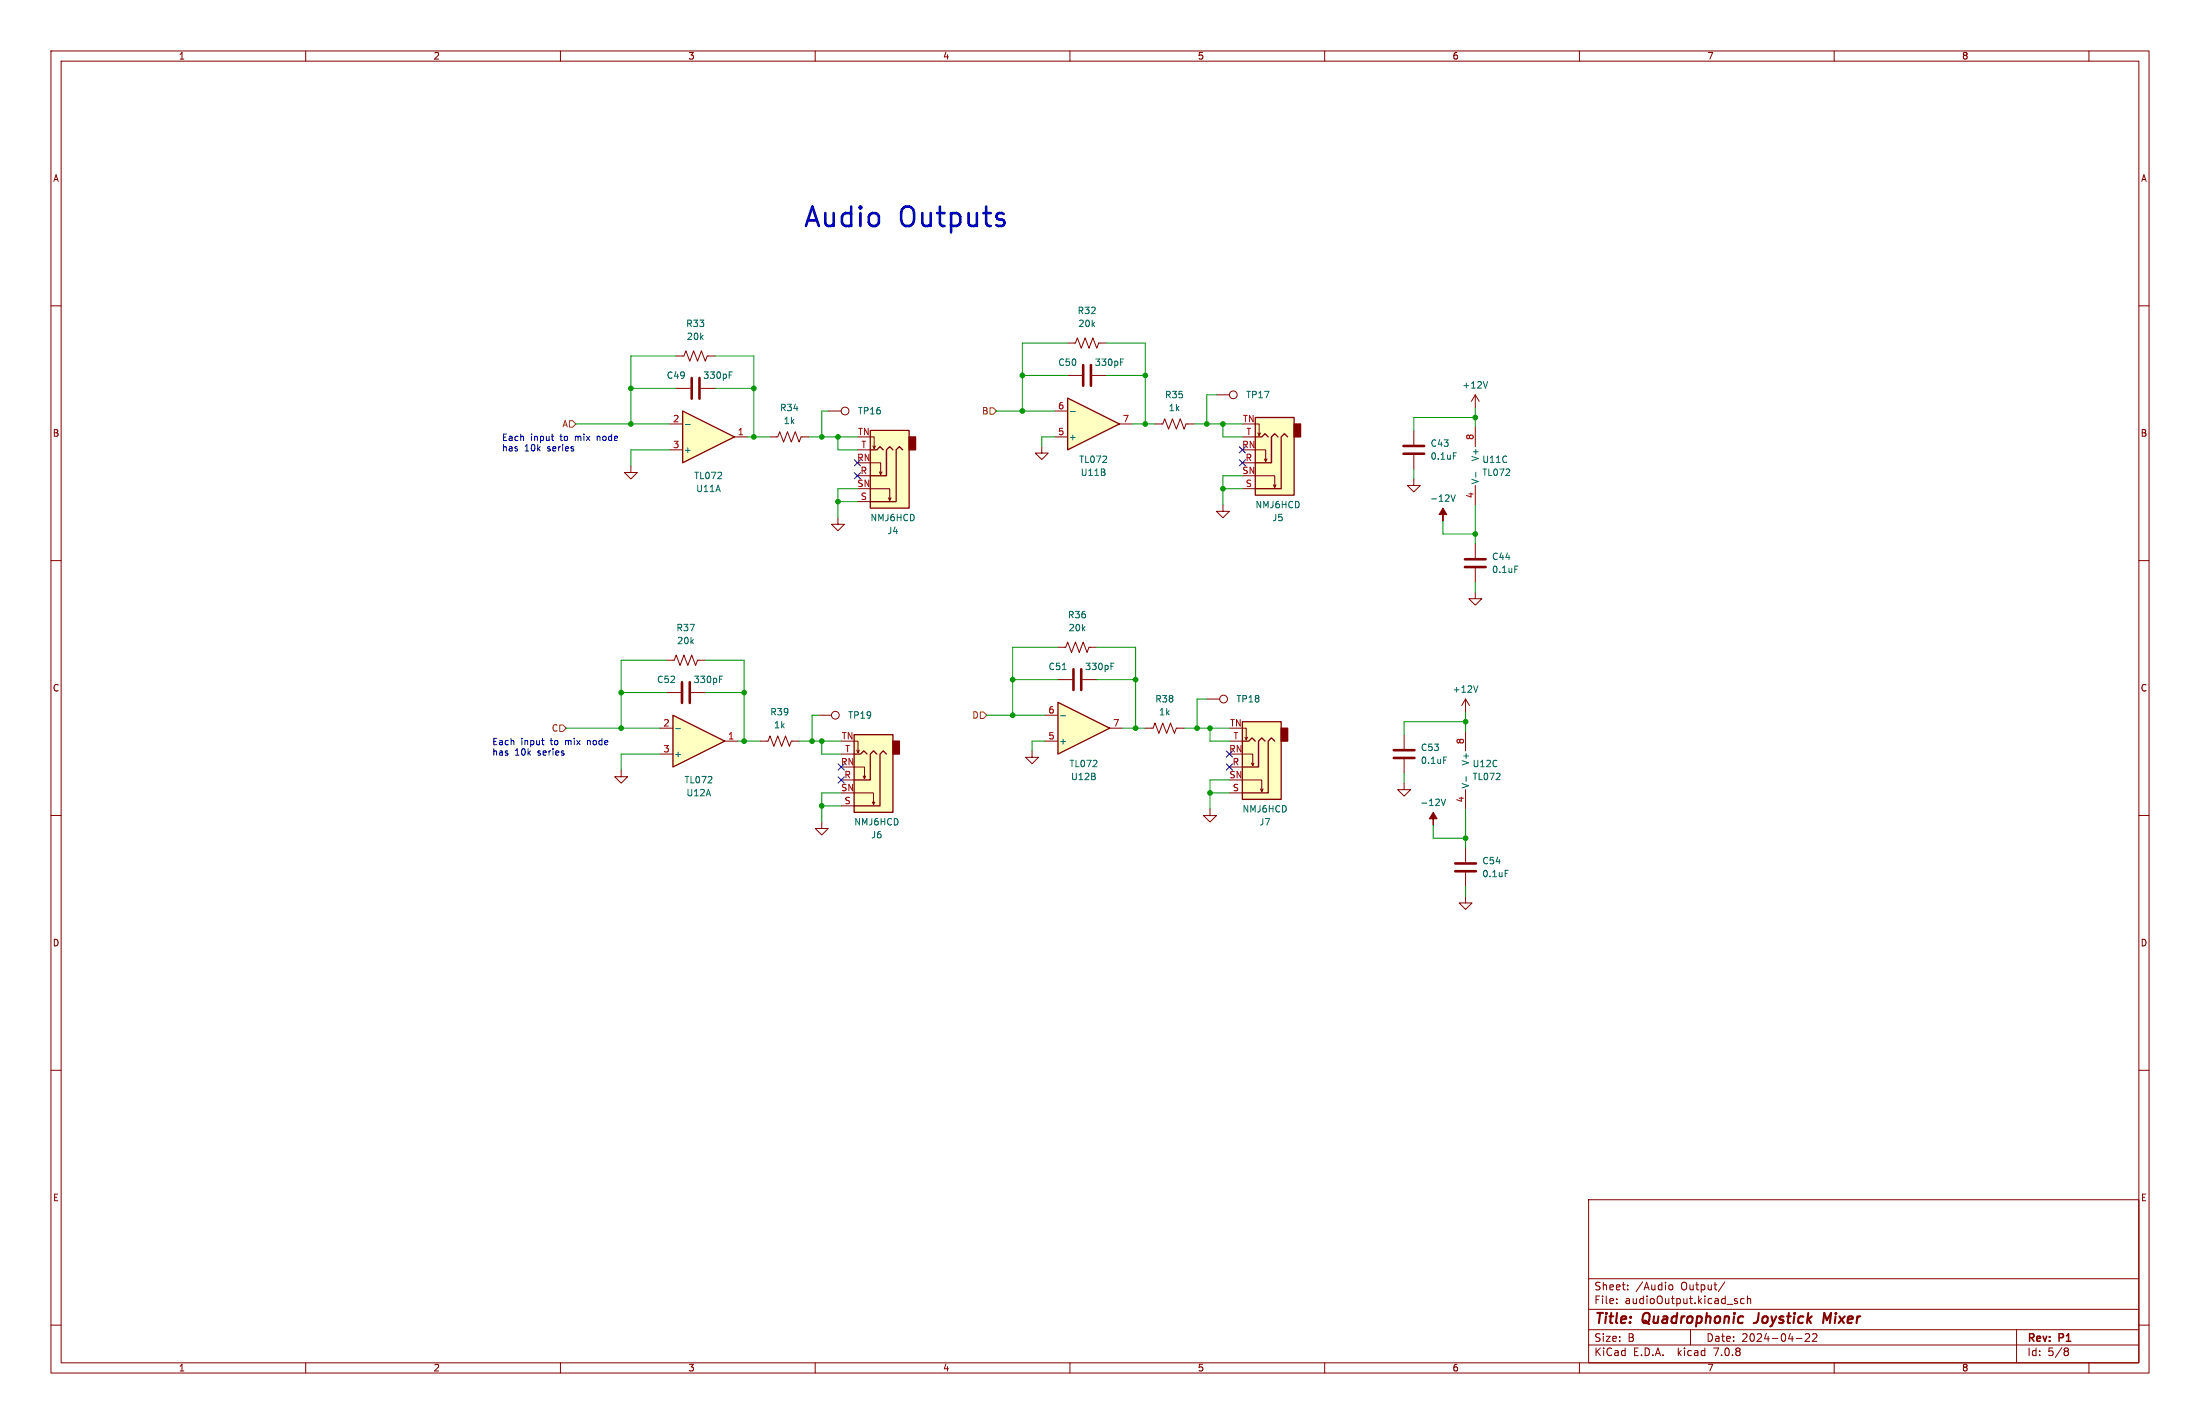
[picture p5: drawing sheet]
<svg xmlns="http://www.w3.org/2000/svg" width="432mm" height="279mm" viewBox="0 0 432 279" stroke-linecap="round" stroke-linejoin="round" font-family="sans-serif">
<g fill="none" stroke="#840000" stroke-width=".2">
<path d="M10 10h411.8v259.4h-411.8zM12 12h407.8v255.4h-407.8zM60 10v2M110 10v2M160 10v2M210 10v2M260 10v2M310 10v2M360 10v2M410 10v2M10 60h2M419.8 60h2"/>
<path d="M10 110h2M419.8 110h2M10 160h2M121.9 151.1v1.3h1.3l-1.3 1.3-1.3-1.3h1.3M419.8 160h2M10 210h2M419.8 210h2M311.8 235.4h108v32h-108zM10 260h2M311.8 256.9h108M311.8 250.9h108M317.3 255.6v.2"/>
<path d="M317.3 254.9v.1M319.5 252.9v.2M319.5 252.2v.1M327.5 252.4l.3-.3 .4 .1 .1 .2-.1 .6-.4 .1-.3-.3M338.5 251.5l-1.2 1.9M340.6 255.3l.4 .1v.2l-.2 .2h-.3M340.6 254.8l.4 .1M342.3 254.9l-.4-.1-.3 .3 .2 .6h.5M343 254.9l.2-.1 .3 .1 .1 .9M343 254.3v1.5M419.8 260h2M60 267.4v2"/>
<path d="M110 267.4v2M160 267.4v2M210 267.4v2M260 267.4v2M310 267.4v2M311.8 263.9h108M311.8 260.9h108M331.8 260.9v3M352.5 262.6h1.2M355.1 261.8v.5l-.8 .9h.9M356.5 261.8v.5l-.8 .9h.9M360 267.4v2"/>
<path d="M395.8 260.9v6.5M405.4 264.5h.3l.3 .3-.3 .3M405.4 265.1h.3M405.7 265.1l.2 .2 .1 .4-.3 .3h-.3M410 267.4v2"/>
</g>
<path d="M344.7 259.5l-.5 .1M359.4 257.6l-.8 1.4-.5-1.4-.3 2" fill="none" stroke="#840000" stroke-width=".4"/>
<path d="M134 80.6l10.1 5.1-10.1 5.1z" fill="#ffffc2"/>
<path d="M134 80.6l10.1 5.1-10.1 5.1z" fill="none" stroke="#840000" stroke-width=".25"/>
<path d="M131.4 83.2h2.6M131.4 88.3h2.6M144.1 85.7h2.6M240 99.1v1.2h-1.2l1.2 1.3 1.3-1.3h-1.3" fill="none" stroke="#840000" stroke-width=".2"/>
<path d="M134.5 83.3h1" fill="none" stroke="#006464" stroke-width=".2"/>
<path d="M207.6 137.8l10.2 5.1-10.2 5.1z" fill="#ffffc2"/>
<path d="M207.6 137.8l10.2 5.1-10.2 5.1z" fill="none" stroke="#840000" stroke-width=".25"/>
<g fill="none" stroke="#840000" stroke-width=".2">
<path d="M132.7 76.2h2.8M137.5 76.2h2.8M207.6 133.4h2.8M212.5 133.4h2.8M236.9 137.2h2.5M149.2 145.4h1.5l.4-1 .8 2 .8-2 .7 2 .8-2 .7 2 .4-1h1.5M205.1 145.4h2.5M205.1 140.3h2.5M217.8 142.9h2.5"/>
<circle cx="240.2" cy="137.2" r=".76"/>
</g>
<path d="M143.1 73.6h.4M143.1 73h.6M208.5 131.4h.7M218 130.7h.5M218 130.1h.7M208.2 140.4h.9" fill="none" stroke="#006464" stroke-width=".2"/>
<path d="M135.8 74.2v4M137.3 74.2v4M210.7 131.3v4.1M212.2 131.3v4.1" fill="none" stroke="#840000" stroke-width=".51"/>
<path d="M209.5 78.1l10.2 5.1-10.2 5.1z" fill="#ffffc2"/>
<path d="M209.5 78.1l10.2 5.1-10.2 5.1zM170.8 84.5h7.6v15.2h-7.6zM170.8 88.3h1.3l.6-.7 .7 .7M175.3 88.3l-.7-.7-.6 .7v5h-3.2M177.2 88.3l-.7-.7-.6 .7v10.1h-5.1M167.6 144.1h7.7v15.3h-7.7zM167.6 148h1.3l.6-.7 .7 .7M172.1 148l-.7-.7-.6 .7v5h-3.2M174 148l-.6-.7-.7 .7v10.1h-5.1" fill="none" stroke="#840000" stroke-width=".25"/>
<g fill="none" stroke="#840000" stroke-width=".2">
<path d="M209.5 67.3h1.6l.4-1 .7 2 .8-2 .7 2 .8-2 .8 2 .3-1h1.6M209.5 73.7h2.8M214.4 73.7h2.8M151.1 85.7h1.6l.3-1 .8 2 .8-2 .7 2 .8-2 .7 2 .4-1h1.5M162.6 80.6h2.5M168.3 93.3h2.5M168.3 98.4h2.5M168.3 88.3h2.5M170.8 85.7h.8v2.3l.2-.5M170.8 90.8h2v2.3l.3-.5M170.8 95.9h3.8v2.3l.3-.5M171.3 87.5l.3 .5"/>
<path d="M172.6 92.6l.2 .5M174.4 97.7l.2 .5M204.5 87.6v1.3h1.2l-1.2 1.3-1.3-1.3h1.3M207 85.7h2.5M207 80.6h2.5M219.7 83.2h2.5M164.5 101.6v1.3h-1.3l1.3 1.2 1.2-1.2h-1.2M130.8 129.5h1.5l.4-1 .8 2.1 .7-2.1 .8 2.1 .8-2.1 .7 2.1 .4-1.1h1.5M130.8 135.9h2.8M135.6 135.9h2.8M207.6 127h1.6l.3-1 .8 2 .8-2 .7 2 .8-2 .8 2 .3-1h1.6M160.7 140.3h2.5"/>
<path d="M165.1 153h2.5M165.1 158.1h2.5M165.1 148h2.5M167.6 145.4h.8v2.3l.3-.5M167.6 150.5h2.1v2.3l.2-.5M167.6 155.6h3.8v2.3l.3-.5M168.1 147.2l.3 .5M169.4 152.3l.3 .5M171.2 157.4l.2 .5M224.8 142.9h1.5l.4-1 .8 2 .7-2 .8 2 .7-2 .8 2 .4-1h1.5M161.3 161.3v1.3h-1.3l1.3 1.2 1.3-1.2h-1.3"/>
<circle cx="165.9" cy="80.6" r=".76"/>
<circle cx="164" cy="140.3" r=".76"/>
</g>
<path d="M220 71h.4M220 70.4h.6M210.1 80.7h.9M141.2 133.3h.4M141.2 132.7h.6" fill="none" stroke="#006464" stroke-width=".2"/>
<path d="M212.6 71.6v4.1M214.1 71.6v4.1M133.9 133.9v4M135.4 133.9v4" fill="none" stroke="#840000" stroke-width=".51"/>
<g fill="#ffffc2" stroke="#ffffc2" stroke-width=".2">
<path d="M170.8 84.5h7.6v15.2h-7.6z"/>
<path d="M167.6 144.1h7.7v15.3h-7.7z"/>
</g>
<g fill="#840000" stroke="#840000" stroke-width=".25">
<path d="M178.4 85.7h1.3v2.6h-1.3z"/>
<path d="M175.3 145.4h1.2v2.6h-1.2z"/>
</g>
<path d="M132.1 140.3l10.1 5.1-10.1 5.1z" fill="#ffffc2"/>
<path d="M246.4 81.9h7.6v15.3h-7.6zM246.4 85.7h1.2l.7-.6 .6 .6M250.8 85.7l-.6-.6-.6 .6v5.1h-3.2M252.7 85.7l-.6-.6-.6 .6v10.2h-5.1M132.1 140.3l10.1 5.1-10.1 5.1zM243.8 141.6h7.7v15.2h-7.7zM243.8 145.4h1.3l.6-.6 .7 .6M248.3 145.4l-.7-.6-.6 .6v5.1h-3.2M250.2 145.4l-.6-.6-.7 .6v10.2h-5.1" fill="none" stroke="#840000" stroke-width=".25"/>
<g fill="none" stroke="#840000" stroke-width=".2">
<path d="M132.7 69.9h1.5l.4-1.1 .8 2.1 .7-2.1 .8 2.1 .8-2.1 .7 2.1 .4-1h1.5M238.8 77.5h2.5M289.6 77.5v2.5M289.6 77.5l-.8 1.2M289.6 77.5l.7 1.2M123.8 91.4v1.3h1.3l-1.3 1.3-1.2-1.3h1.2M226.7 83.2h1.5l.4-1 .8 2 .7-2 .8 2 .7-2 .8 2 .4-1h1.5M243.8 90.8h2.6M243.8 95.9h2.6M243.8 85.7h2.6M246.4 83.2h.7v2.3l.3-.5M246.4 88.3h2v2.3l.3-.6"/>
<path d="M246.4 93.3h3.8v2.3l.2-.5M246.9 85l.2 .5M248.2 90l.2 .6M249.9 95.1l.3 .5M277.5 94v1.3h1.3l-1.3 1.2-1.3-1.2h1.3M277.5 84.5v2.7M277.5 89.3v2.8M289.6 83.8v3.8M289.6 95.3v3.8M289.6 116.2v1.3h1.2l-1.2 1.2-1.3-1.2h1.3M289.6 106.7v2.8M289.6 111.5v2.8"/>
<path d="M287.7 137.2v2.5M287.7 137.2l-.8 1.2M287.7 137.2l.7 1.2M129.5 142.9h2.6M129.5 148h2.6M142.2 145.4h2.6M202.6 147.3v1.3h1.2l-1.2 1.3-1.3-1.3h1.3M237.5 158.8v1.2h-1.3l1.3 1.3 1.3-1.3h-1.3M241.3 145.4h2.5M241.3 150.5h2.5M241.3 155.6h2.5M243.8 142.9h.8v2.3l.3-.5"/>
<path d="M243.8 148h2.1v2.2l.2-.5M243.8 153h3.8v2.3l.3-.5M244.3 144.7l.3 .5M245.6 149.7l.3 .5M247.4 154.8l.2 .5M275.6 153.7v1.2h1.3l-1.3 1.3-1.3-1.3h1.3M275.6 144.1v2.8M275.6 149v2.8M287.7 143.5v3.8M287.7 154.9v3.9M287.7 175.9v1.3h1.2l-1.2 1.2-1.3-1.2h1.3M287.7 166.4v2.8"/>
<path d="M287.7 171.2v2.8"/>
<circle cx="242.1" cy="77.5" r=".76"/>
</g>
<path d="M292 74.9l-.4 1.2M284.8 97.1l.4 1.3 .4-1.3M285.3 88.8h.6M289.7 92.7v.9M297.3 111.1h.6M290.1 134.6l-.4 1.2M132.6 143h1M282.9 156.8l.4 1.3 .4-1.3M283.4 148.5h.6M287.8 152.4v.9M295.4 170.8h.6" fill="none" stroke="#006464" stroke-width=".2"/>
<g fill="#ffffc2" stroke="#ffffc2" stroke-width=".2">
<path d="M243.8 141.6h7.7v15.2h-7.7z"/>
<path d="M246.4 81.9h7.6v15.3h-7.6z"/>
</g>
<g fill="#840000" stroke="#840000" stroke-width=".25">
<path d="M251.5 142.9h1.2v2.5h-1.2z"/>
<path d="M254 83.2h1.3v2.5h-1.3z"/>
</g>
<path d="M275.5 89h4M275.5 87.5h4M287.5 111.3h4.1M287.5 109.7h4.1M273.6 148.7h4M273.6 147.2h4M285.6 170.9h4.1M285.6 169.4h4.1" fill="none" stroke="#840000" stroke-width=".51"/>
<g fill="#840000" stroke="#840000" stroke-width=".2">
<path d="M281.3 159.4l.8 1.3h-.8v1.2v-1.2h-.8z"/>
<path d="M283.2 99.7l.8 1.3h-.8v1.2v-1.2h-.8z"/>
</g>
<path d="M111.8 82.6h.6l.6 .6-.6 .6h-.6zM194.3 80h.6l.7 .6-.7 .7h-.6zM192.4 139.7h.6l.7 .6-.7 .7h-.6zM109.9 142.2h.6l.6 .7-.6 .6h-.6z" fill="none" stroke="#725600" stroke-width=".2"/>
<path d="M108.2 85.6h.5M108.4 86.4h.3M106.3 145.3h.5M106.5 146.1h.3" fill="none" stroke="#0000c2" stroke-width=".2"/>
<g fill="none" stroke="#009600" stroke-width=".2">
<path d="M123.8 76.2h8.9M132.7 69.9h-8.9v13.3M140.3 76.2h7.7M140.3 69.9h7.7v15.8M200.7 73.7h8.8M209.5 67.3h-8.8v13.3M217.2 73.7h7.6M217.2 67.3h7.6v15.9M238.8 77.5h-1.9v5.7M113 83.2h18.4M131.4 88.3h-7.6v3.1M146.7 85.7h4.4"/>
<path d="M158.7 85.7h9.6M162.6 80.6h-1.3v5.1M164.5 85.7v2.6h3.8M164.5 98.4h3.8M168.3 95.9h-3.8v5.7M195.6 80.6h11.4M207 85.7h-2.5v1.9M222.2 83.2h4.5M234.3 83.2h9.5M240 83.2v2.5h3.8M240 95.9h3.8M243.8 93.3h-3.8v5.8"/>
<path d="M277.5 92.1v1.9M289.6 80v3.8M289.6 99.1v7.6M289.6 81.9h-12.1v2.6M283.2 102.2v2.6h6.4M289.6 114.3v1.9M121.9 135.9h8.9M130.8 129.5h-8.9v13.4M138.4 129.5h7.6v15.9M138.4 135.9h7.6M198.8 133.4h8.8M207.6 127h-8.8v13.3"/>
<path d="M215.3 127h7.6v15.9M215.3 133.4h7.6M236.9 137.2h-2v5.7M287.7 139.7v3.8M111.1 142.9h18.4M129.5 148h-7.6v3.1M144.8 145.4h4.4M156.8 145.4h8.3M160.7 140.3h-1.3v5.1M161.3 145.4v2.6h3.8M161.3 158.1h3.8M165.1 155.6h-3.8v5.7"/>
<path d="M193.7 140.3h11.4M205.1 145.4h-2.5v1.9M220.3 142.9h4.5M232.4 142.9h8.9M237.5 142.9v2.5h3.8M237.5 155.6h3.8M241.3 153h-3.8v5.8M275.6 151.8v1.9M287.7 141.6h-12.1v2.5M287.7 158.8v7.6M281.3 161.9v2.6h6.4M287.7 174v1.9"/>
</g>
<g fill="none" stroke="#000084" stroke-width=".2">
<path d="M167.7 92.7l1.2 1.3M167.7 90.2l1.2 1.2M168.9 92.7l-1.2 1.3M168.9 90.2l-1.2 1.2M243.2 87.7l1.2 1.2M243.2 90.2l1.2 1.2M244.4 87.7l-1.2 1.2M244.4 90.2l-1.2 1.2M164.5 152.4l1.2 1.2M164.5 149.9l1.2 1.2M165.7 152.4l-1.2 1.2M165.7 149.9l-1.2 1.2"/>
<path d="M240.7 149.9l1.2 1.2M240.7 147.3l1.2 1.3M241.9 149.9l-1.2 1.2M241.9 147.3l-1.2 1.3"/>
</g>
<g fill="#009600" stroke="#009600" stroke-width=".2">
<circle cx="159.4" cy="145.4" r=".46"/>
<circle cx="161.3" cy="145.4" r=".46"/>
<circle cx="161.3" cy="158.1" r=".46"/>
<circle cx="146" cy="145.4" r=".46"/>
<circle cx="146" cy="135.9" r=".46"/>
<circle cx="200.7" cy="80.6" r=".46"/>
<circle cx="240" cy="95.9" r=".46"/>
<circle cx="236.9" cy="83.2" r=".46"/>
<circle cx="224.8" cy="73.7" r=".46"/>
<circle cx="224.8" cy="83.2" r=".46"/>
<circle cx="240" cy="83.2" r=".46"/>
<circle cx="200.7" cy="73.7" r=".46"/>
<circle cx="121.9" cy="142.9" r=".46"/>
<circle cx="121.9" cy="135.9" r=".46"/>
<circle cx="161.3" cy="85.7" r=".46"/>
<circle cx="164.5" cy="85.7" r=".46"/>
<circle cx="164.5" cy="98.4" r=".46"/>
<circle cx="148" cy="85.7" r=".46"/>
<circle cx="148" cy="76.2" r=".46"/>
<circle cx="123.8" cy="76.2" r=".46"/>
<circle cx="123.8" cy="83.2" r=".46"/>
<circle cx="234.9" cy="142.9" r=".46"/>
<circle cx="237.5" cy="142.9" r=".46"/>
<circle cx="237.5" cy="155.6" r=".46"/>
<circle cx="287.7" cy="164.5" r=".46"/>
<circle cx="287.7" cy="141.6" r=".46"/>
<circle cx="289.6" cy="104.8" r=".46"/>
<circle cx="289.6" cy="81.9" r=".46"/>
<circle cx="222.9" cy="142.9" r=".46"/>
<circle cx="222.9" cy="133.4" r=".46"/>
<circle cx="198.8" cy="133.4" r=".46"/>
<circle cx="198.8" cy="140.3" r=".46"/>
</g>
<g font-size="5.3" fill="#0000c2">
<text x="157.5" y="44.8">Audio</text>
<text x="176.6" y="44.8">Outputs</text>
</g>
<g font-size="2.8" fill="#840000">
<text x="312.8" y="260.3">Title:</text>
<text x="322.5" y="260.3">Quadrophonic</text>
<text x="345.3" y="260.3">Joystick</text>
<text x="359.5" y="260.3">Mixer</text>
</g>
<g font-size="2.1" fill="#840000">
<text x="312.8" y="256.1">File:</text>
<text x="312.8" y="253.4">Sheet:</text>
<text x="318.9" y="256.1">audioOutput.kicad_sch</text>
<text x="321" y="253.4">/Audio</text>
<text x="330" y="253.4">Output/</text>
<text x="312.8" y="263.5">Size:</text>
<text x="319.5" y="263.5">B</text>
<text x="334.8" y="263.5">Date:</text>
<text x="341.8" y="263.5">2024-04-22</text>
<text x="397.8" y="263.7">Rev:</text>
<text x="404.2" y="263.7">P1</text>
<text x="312.8" y="266.3">KiCad</text>
<text x="320.5" y="266.3">E.D.A.</text>
<text x="329.4" y="266.3">kicad</text>
<text x="336.6" y="266.3">7.0.8</text>
<text x="397.8" y="266.3">Id:</text>
<text x="401.9" y="266.3">5/8</text>
</g>
<g font-size="1.8" fill="#840000">
<text x="35" y="11.9">1</text>
<text x="85" y="11.9">2</text>
<text x="135" y="11.9">3</text>
<text x="185" y="11.9">4</text>
<text x="235" y="11.9">5</text>
<text x="285" y="11.9">6</text>
<text x="335" y="11.9">7</text>
<text x="385" y="11.9">8</text>
<text x="10.3" y="35.9">A</text>
<text x="420.1" y="35.9">A</text>
<text x="10.3" y="85.9">B</text>
<text x="420.1" y="85.9">B</text>
<text x="10.3" y="135.9">C</text>
<text x="420.1" y="135.9">C</text>
<text x="10.3" y="185.9">D</text>
<text x="420.1" y="185.9">D</text>
<text x="10.3" y="235.9">E</text>
<text x="420.1" y="235.9">E</text>
<text x="35" y="269.3">1</text>
<text x="85" y="269.3">2</text>
<text x="135" y="269.3">3</text>
<text x="185" y="269.3">4</text>
<text x="235" y="269.3">5</text>
<text x="285" y="269.3">6</text>
<text x="335" y="269.3">7</text>
<text x="385" y="269.3">8</text>
</g>
<g font-size="1.8" fill="#006464">
<text x="134.6" y="64.4">R33</text>
<text x="211.4" y="61.8">R32</text>
<text x="211.5" y="64.4">20k</text>
<text x="134.7" y="66.9">20k</text>
<text x="207.6" y="72">C50</text>
<text x="214.8" y="72">330pF</text>
<text x="130.8" y="74.5">C49</text>
<text x="137.9" y="74.5">330pF</text>
<text x="286.9" y="76.4">+12V</text>
<text x="153" y="80.9">R34</text>
<text x="153.7" y="83.4">1k</text>
<text x="168.3" y="81.5">TP16</text>
<text x="228.6" y="78.3">R35</text>
<text x="229.3" y="80.9">1k</text>
<text x="244.5" y="78.3">TP17</text>
<text x="134.1" y="89.1">+</text>
<text x="209.7" y="86.6">+</text>
<text x="280.7" y="87.9">C43</text>
<text x="136.2" y="94.2">TL072</text>
<text x="211.7" y="91">TL072</text>
<text x="212" y="93.6">U11B</text>
<text x="280.7" y="90.4">0.1uF</text>
<text x="290.4" y="95.1" transform="rotate(-90 290.4 95.1)">V-</text>
<text x="290.4" y="90.6" transform="rotate(-90 290.4 90.6)">V+</text>
<text x="290.8" y="91">U11C</text>
<text x="290.8" y="93.6">TL072</text>
<text x="136.5" y="96.7">U11A</text>
<text x="246.3" y="99.9">NMJ6HCD</text>
<text x="280.6" y="98.7">-12V</text>
<text x="170.7" y="102.5">NMJ6HCD</text>
<text x="174.1" y="105">J4</text>
<text x="249.6" y="102.5">J5</text>
<text x="292.7" y="110.1">C44</text>
<text x="292.7" y="112.6">0.1uF</text>
<text x="132.7" y="124.1">R37</text>
<text x="209.5" y="121.5">R36</text>
<text x="209.6" y="124.1">20k</text>
<text x="132.8" y="126.6">20k</text>
<text x="205.7" y="131.7">C51</text>
<text x="212.9" y="131.7">330pF</text>
<text x="128.9" y="134.2">C52</text>
<text x="136" y="134.2">330pF</text>
<text x="285" y="136.1">+12V</text>
<text x="151.1" y="140.6">R39</text>
<text x="151.8" y="143.1">1k</text>
<text x="166.4" y="141.2">TP19</text>
<text x="226.7" y="138">R38</text>
<text x="227.4" y="140.6">1k</text>
<text x="242.6" y="138">TP18</text>
<text x="132.2" y="148.8">+</text>
<text x="207.8" y="146.3">+</text>
<text x="278.8" y="147.5">C53</text>
<text x="134.2" y="153.9">TL072</text>
<text x="209.8" y="150.7">TL072</text>
<text x="210.1" y="153.3">U12B</text>
<text x="278.8" y="150.1">0.1uF</text>
<text x="288.5" y="154.8" transform="rotate(-90 288.5 154.8)">V-</text>
<text x="288.5" y="150.3" transform="rotate(-90 288.5 150.3)">V+</text>
<text x="288.9" y="150.7">U12C</text>
<text x="288.9" y="153.3">TL072</text>
<text x="134.6" y="156.4">U12A</text>
<text x="243.8" y="159.6">NMJ6HCD</text>
<text x="278.7" y="158.3">-12V</text>
<text x="167.6" y="162.2">NMJ6HCD</text>
<text x="170.9" y="164.7">J6</text>
<text x="247.1" y="162.2">J7</text>
<text x="290.8" y="169.8">C54</text>
<text x="290.8" y="172.3">0.1uF</text>
</g>
<g font-size="1.8" fill="#a90000">
<text x="132" y="82.9">2</text>
<text x="207.6" y="80.4">6</text>
<text x="220.3" y="82.9">7</text>
<text x="243.9" y="82.9">TN</text>
<text x="132" y="88">3</text>
<text x="144.7" y="85.5">1</text>
<text x="168.3" y="85.5">TN</text>
<text x="169" y="88">T</text>
<text x="207.6" y="85.5">5</text>
<text x="243.7" y="88">RN</text>
<text x="244.5" y="85.5">T</text>
<text x="289.3" y="86.4" transform="rotate(-90 289.3 86.4)">8</text>
<text x="168.1" y="90.6">RN</text>
<text x="168.2" y="95.6">SN</text>
<text x="168.8" y="93.1">R</text>
<text x="243.7" y="93.1">SN</text>
<text x="244.4" y="90.6">R</text>
<text x="244.4" y="95.6">S</text>
<text x="168.8" y="98.2">S</text>
<text x="289.3" y="97.9" transform="rotate(-90 289.3 97.9)">4</text>
<text x="130.1" y="142.6">2</text>
<text x="205.7" y="140.1">6</text>
<text x="218.4" y="142.6">7</text>
<text x="241.3" y="142.6">TN</text>
<text x="130.1" y="147.7">3</text>
<text x="142.8" y="145.2">1</text>
<text x="165.1" y="145.2">TN</text>
<text x="165.8" y="147.7">T</text>
<text x="205.7" y="145.2">5</text>
<text x="241.2" y="147.7">RN</text>
<text x="242" y="145.2">T</text>
<text x="287.4" y="146.1" transform="rotate(-90 287.4 146.1)">8</text>
<text x="165" y="150.2">RN</text>
<text x="165" y="155.3">SN</text>
<text x="165.6" y="152.8">R</text>
<text x="241.2" y="152.8">SN</text>
<text x="241.8" y="150.2">R</text>
<text x="241.9" y="155.3">S</text>
<text x="165.7" y="157.9">S</text>
<text x="287.4" y="157.6" transform="rotate(-90 287.4 157.6)">4</text>
</g>
<g font-size="1.8" fill="#725600">
<text x="192.6" y="81.5">B</text>
<text x="110.3" y="84">A</text>
<text x="108.2" y="143.7">C</text>
<text x="190.7" y="141.2">D</text>
</g>
<g font-size="1.8" fill="#0000c2">
<text x="98.4" y="86.6">Each</text>
<text x="98.4" y="88.7">has</text>
<text x="102.9" y="88.7">10k</text>
<text x="104.1" y="86.6">input</text>
<text x="107.5" y="88.7">series</text>
<text x="110.1" y="86.6">to</text>
<text x="113.1" y="86.6">mix</text>
<text x="117.6" y="86.6">node</text>
<text x="96.5" y="146.3">Each</text>
<text x="96.5" y="148.3">has</text>
<text x="101" y="148.3">10k</text>
<text x="102.2" y="146.3">input</text>
<text x="105.6" y="148.3">series</text>
<text x="108.2" y="146.3">to</text>
<text x="111.2" y="146.3">mix</text>
<text x="115.7" y="146.3">node</text>
</g>
</svg>
